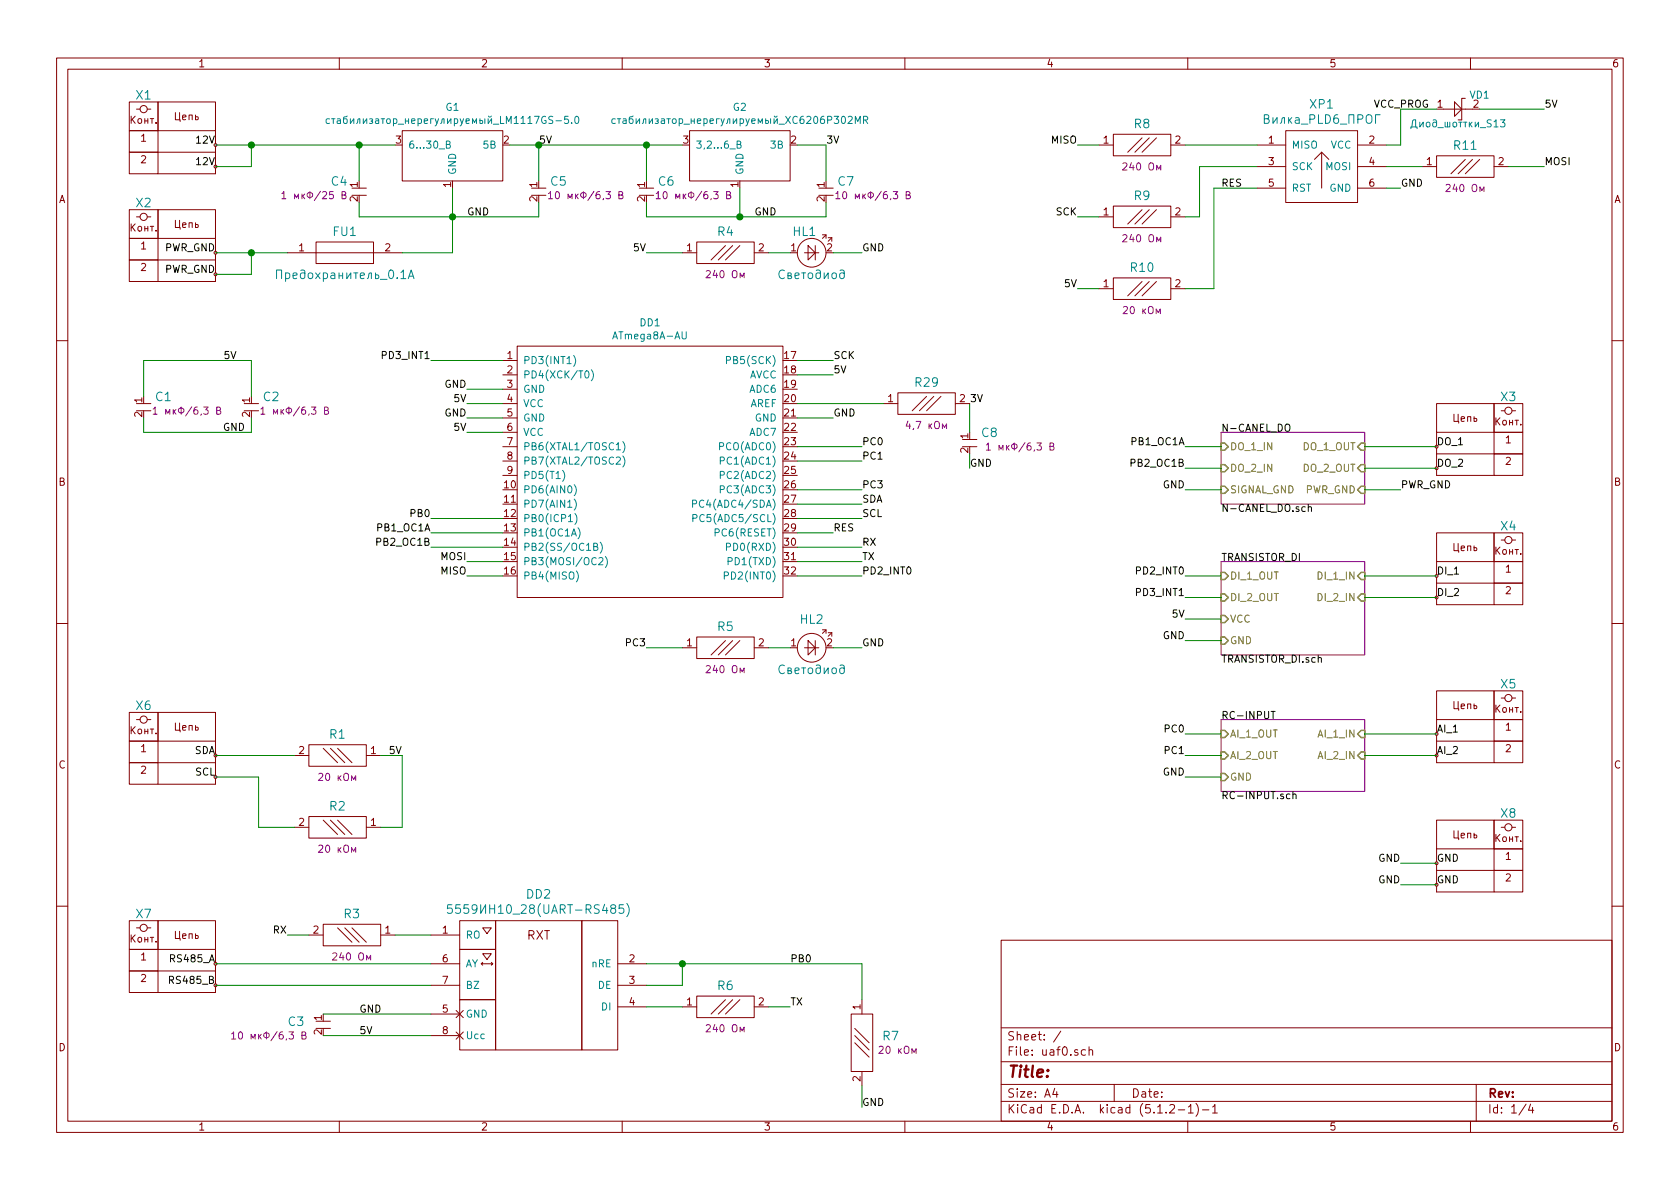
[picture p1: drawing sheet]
<svg xmlns="http://www.w3.org/2000/svg" width="297mm" height="210mm" viewBox="0 0 297 210" stroke-linecap="round" stroke-linejoin="round" font-family="sans-serif">
<g fill="none" stroke="#840000" stroke-width=".18">
<path d="M10 10.3h277v189.9h-277zM12 12.2h273v186.1h-273zM22.9 18h5v5.1h-5zM24.1 19.3h.7M26 19.3h.7M27.9 18h10.2v5.1h-10.2zM31 19.9v1.3h.9v.3M31.7 19.9v1.3M60 10.3v1.9M110 10.3v1.9M160 10.3v1.9M210 10.3v1.9"/>
<path d="M255.3 19.3h5M257.2 18l1.2 1.3-1.2 1.3zM259.1 17.4h-.7v3.8M260 10.3v1.9M22.9 26.9h5v3.8h-5zM22.9 23.1h5v3.8h-5zM22.9 37.1h5v5.1h-5zM23.2 20.5v1.3M23.2 39.6v1.3M23.4 21.1l.5 .7M23.9 20.5l-.7 .8M23.9 39.6l-.7 .7"/>
<path d="M24.1 38.3h.7M24.5 21h.3l.2 .1-.1 .7h-.3l-.2-.2zM25.6 21.4h.5M25.6 21v.8M26 38.3h.7M26.1 21v.8M26.6 21h.6M26.9 21v.8M27.6 21.7v.1M27.9 37.1h10.2v5.1h-10.2zM27.9 26.9h10.2M31 39v1.2h.9v.3"/>
<path d="M31.7 39v1.2M32.3 20.7l.6-.1-.1-.2-.3-.1-.2 .2v.6h.5M32.3 39.8l.6-.1-.1-.3h-.3l-.2 .2v.6h.5M33.4 21.2v-.9h.6v.9M34.6 20.3v.9l.4-.1v-.4l-.4-.1M34.6 39.4v.8h.4v-.5h-.4M38.1 29.7v1h-10.2M38.1 23.1v2.3M38.1 25.9v3.3M62.2 33.3h2.6M62.2 34.5h2.6M71.1 23.1h17.8v8.9h-17.8z"/>
<path d="M94 33.3h2.5M94 34.5h2.5M113 33.3h2.6M113 34.5h2.6M121.9 23.1h17.8v8.9h-17.8zM144.8 33.3h2.5M144.8 34.5h2.5M194.3 38.3h2.5M194.3 25.6h2.5M196.8 23.7h10.2v3.9h-10.2zM196.8 36.4h10.2v3.9h-10.2zM201.9 24.4l-2.5 2.5"/>
<path d="M201.9 37.1l-2.5 2.5M203.2 24.4l-2.5 2.5M203.2 37.1l-2.5 2.5M204.5 24.4l-2.6 2.5M204.5 37.1l-2.6 2.5M207 38.3h2.5M207 25.6h2.5M222.2 25.6h5.1M222.2 29.5h5.1M222.2 33.3h5.1M227.3 23.1h12.7v12.7h-12.7zM233.7 26.9l-1.3 1.3"/>
<path d="M233.7 26.9v6.4M233.7 26.9l1.2 1.3M240 25.6h5.1M240 29.5h5.1M240 33.3h5.1M251.5 29.5h2.5M254 27.6h10.2v3.8h-10.2zM259.1 28.2l-2.6 2.5M260.3 28.2l-2.5 2.5M261.6 28.2l-2.5 2.5M264.2 29.5h2.5M22.9 46h5v3.8h-5z"/>
<path d="M22.9 42.2h5v3.8h-5zM23.4 40.2l.5 .7M24.5 40.1l.3-.1 .2 .2-.1 .6-.3 .1-.2-.3zM25.6 40v.9M25.6 40.4h.5M26.1 40v.9M26.6 40h.6M26.9 40v.9M27.6 40.7v.2M27.9 46h10.2M33.4 40.2v-.8h.6v.8M38.1 42.2v2.2"/>
<path d="M38.1 45v3.3M38.1 48.8v1h-10.2M50.8 44.7h20.3M55.9 42.8h10.1v3.8h-10.1zM120.6 44.7h2.6M123.2 42.8h10.1v3.8h-10.1zM128.3 43.4l-2.6 2.6M129.5 43.4l-2.5 2.6M130.8 43.4l-2.5 2.6M133.3 44.7h2.6M142.2 44.7h2.6M142.9 43.4l1.2 1.3-1.2 1.3z"/>
<path d="M144.1 43.4v2.6M145.4 42.2l.6-.7v.7M145.4 41.5h.6M146.4 42h.7M147.1 42v.7M147.1 42l-.7 .7M194.3 51h2.5M196.8 49.1h10.2v3.9h-10.2zM201.9 49.8l-2.5 2.5M203.2 49.8l-2.5 2.5M204.5 49.8l-2.6 2.5M207 51h2.5"/>
<path d="M10 60.2h2M24.1 71.4h2.6M24.1 72.6h2.6M43.2 71.4h2.5M43.2 72.6h2.5M88.9 63.7h2.5M88.9 66.3h2.5M88.9 68.8h2.5M88.9 71.4h2.5M88.9 73.9h2.5M88.9 76.4h2.5M88.9 79h2.5"/>
<path d="M91.4 61.2h47v44.5h-47zM156.2 71.4h2.5M158.7 69.5h10.2v3.8h-10.2zM163.8 70.1l-2.5 2.5M165.1 70.1l-2.5 2.5M166.4 70.1l-2.6 2.5M168.9 71.4h2.5M170.2 79h2.5M170.2 77.7h2.5M254 71.4h10.2v5h-10.2zM254 76.4v2.3M254 79.2v3.3"/>
<path d="M257.1 73.2v1.3h.8v.3M257.8 73.2v1.3M258.3 74.1l.7-.1-.1-.3h-.4l-.2 .2 .1 .6h.5M259.5 74.5v-.8h.5v.8M260.6 73.7v.8h.5v-.5h-.5M264.2 71.4h5v5h-5zM264.2 76.4h5v3.9h-5zM264.5 73.9v1.3M264.7 74.4l.5 .8M265.2 73.9l-.7 .7M265.4 72.6h.7M265.8 74.4l.3-.1 .2 .1-.1 .7-.3 .1-.2-.3z"/>
<path d="M266.9 74.7h.5M266.9 74.3v.9M267.3 72.6h.7M267.4 74.3v.9M267.9 74.3h.6M268.2 74.3v.9M268.9 75v.2M285 60.2h2M88.9 81.5h2.5M88.9 84.1h2.5M254 94.2h10.2v5.1h-10.2zM254 83.1v1h10.2"/>
<path d="M254 80.3h10.2M254 99.3v2.3M257.1 96.1v1.3h.8v.3M257.8 96.1v1.3M258.3 96.9l.7-.1-.1-.2-.4-.1-.2 .2 .1 .6h.5M259.5 97.4v-.9h.5v.9M260.6 96.5v.9l.5-.1v-.4l-.5-.1M264.2 80.3h5v3.8h-5zM264.2 94.2h5v5.1h-5zM264.2 99.3h5v3.8h-5zM264.5 96.7v1.3M264.7 97.3l.5 .7"/>
<path d="M265.2 96.7l-.7 .8M265.4 95.5h.7M265.8 97.2h.3l.2 .1-.1 .7h-.3l-.2-.2zM266.9 97.2v.8M266.9 97.6h.5M267.3 95.5h.7M267.4 97.2v.8M267.9 97.2h.6M268.2 97.2v.8M268.9 97.9v.1M10 110.3h2M120.6 114.5h2.6"/>
<path d="M123.2 112.6h10.1v3.9h-10.1zM128.3 113.3l-2.6 2.5M129.5 113.3l-2.5 2.5M130.8 113.3l-2.5 2.5M133.3 114.5h2.6M142.2 114.5h2.6M142.9 113.3l1.2 1.2-1.2 1.3zM144.1 113.3v2.5M145.4 112l.6-.6v.6M145.4 111.4h.6M146.4 111.9h.7M147.1 111.9l-.7 .6"/>
<path d="M147.1 111.9v.6M254 102.1v3.3M254 105.9v1h10.2M254 103.1h10.2M264.2 103.1h5v3.8h-5zM285 110.3h2M22.9 126h5v5.1h-5zM22.9 134.9h5v3.8h-5zM22.9 131.1h5v3.8h-5zM23.2 128.5v1.3M23.4 129.1l.5 .7M23.9 128.5l-.7 .7"/>
<path d="M24.1 127.2h.7M24.5 129l.3-.1 .2 .2-.1 .6-.3 .1-.2-.3zM25.6 128.9v.9M25.6 129.3h.5M26 127.2h.7M26.1 128.9v.9M26.6 128.9h.6M26.9 128.9v.9M27.6 129.6v.2M27.9 126h10.2v5.1h-10.2zM27.9 134.9h10.2M31 127.9v1.2h.9v.3"/>
<path d="M31.7 127.9v1.2M32.3 128.7l.6-.1-.1-.3h-.3l-.2 .2v.6h.5M33.4 129.1v-.8h.6v.8M34.6 128.3v.8h.4v-.5h-.4M38.1 131.1v2.2M38.1 133.9v3.3M38.1 137.7v1h-10.2M52.1 133.6h2.5M54.6 131.7h10.2v3.8h-10.2zM57.1 132.3l2.6 2.6M58.4 132.3l2.6 2.6M59.7 132.3l2.5 2.6"/>
<path d="M64.8 133.6h2.5M254 122.2h10.2v5h-10.2zM254 127.2v2.3M254 130v3.3M254 133.9v1h10.2M254 131.1h10.2M257.1 124v1.3h.8v.3M257.8 124v1.3M258.3 124.9l.7-.1-.1-.3h-.4l-.2 .2 .1 .6h.5M259.5 125.3v-.8h.5v.8M260.6 124.5v.8h.5v-.5h-.5M264.2 122.2h5v5h-5z"/>
<path d="M264.2 131.1h5v3.8h-5zM264.2 127.2h5v3.9h-5zM264.5 124.7v1.3M264.7 125.2l.5 .8M265.2 124.7l-.7 .7M265.4 123.4h.7M265.8 125.2l.3-.1 .2 .1-.1 .7-.3 .1-.2-.3zM266.9 125.1v.9M266.9 125.5h.5M267.3 123.4h.7M267.4 125.1v.9M267.9 125.1h.6"/>
<path d="M268.2 125.1v.9M268.9 125.8v.2M52.1 146.3h2.5M54.6 144.4h10.2v3.8h-10.2zM57.1 145l2.6 2.6M58.4 145l2.6 2.6M59.7 145l2.5 2.6M64.8 146.3h2.5M254 145h10.2v5.1h-10.2zM254 150.1v2.3M254 152.9v3.3M254 156.7v1h10.2"/>
<path d="M254 153.9h10.2M257.1 146.9v1.3h.8v.3M257.8 146.9v1.3M258.3 147.7l.7-.1-.1-.2-.4-.1-.2 .2 .1 .6h.5M259.5 148.2v-.9h.5v.9M260.6 147.3v.9l.5-.1v-.4l-.5-.1M264.2 145h5v5.1h-5zM264.2 153.9h5v3.8h-5zM264.2 150.1h5v3.8h-5zM264.5 147.5v1.3M264.7 148.1l.5 .7M265.2 147.5l-.7 .8"/>
<path d="M265.4 146.3h.7M265.8 148h.3l.2 .1-.1 .7h-.3l-.2-.2zM266.9 148v.8M266.9 148.4h.5M267.3 146.3h.7M267.4 148v.8M267.9 148h.6M268.2 148v.8M268.9 148.7v.1M10 160.2h2M22.9 162.8h5v5.1h-5zM22.9 171.7h5v3.8h-5z"/>
<path d="M22.9 167.9h5v3.8h-5zM23.2 165.3v1.3M23.4 165.9l.5 .7M23.9 165.3l-.7 .8M24.1 164.1h.7M24.5 165.8h.3l.2 .1-.1 .6-.3 .1-.2-.2zM25.6 165.8v.8M25.6 166.2h.5M26 164.1h.7M26.1 165.8v.8M26.6 165.8h.6M26.9 165.8v.8"/>
<path d="M27.6 166.5v.1M27.9 162.8h10.2v5.1h-10.2zM27.9 171.7h10.2M31 164.7v1.3h.9v.3M31.7 164.7v1.3M32.3 165.5l.6-.1-.1-.2-.3-.1-.2 .2v.6h.5M33.4 166v-.9h.6v.9M34.6 165.1v.9l.4-.1v-.4l-.4-.1M38.1 167.9v2.3M38.1 170.7v3.3M38.1 174.5v1h-10.2M54.6 165.3h2.5"/>
<path d="M57.1 163.4h10.2v3.9h-10.2zM59.7 164.1l2.5 2.5M61 164.1l2.5 2.5M62.2 164.1l2.6 2.5M67.3 165.3h2.5M76.2 165.3h5.1M76.2 170.4h5.1M76.2 174.2h5.1M76.2 179.3h5.1M80.6 178.7l1.3 1.3M81.3 176.8h6.3v8.9h-6.3zM81.3 167.9h6.3v8.9h-6.3z"/>
<path d="M81.3 162.8h6.3v5.1h-6.3zM81.9 178.7l-1.3 1.3M85.1 170.4l.2 .3M85.3 168.7h1.6l-.8 1zM85.3 164.1h1.6l-.8 1zM85.3 170.2l-.2 .2h2l-.2 .3M86.9 170.2l.2 .2M87.6 162.8h15.3v22.9h-15.3zM102.9 162.8h6.3v22.9h-6.3zM109.2 170.4h5.1M109.2 174.2h5.1M109.2 178h5.1"/>
<path d="M120.6 178h2.6M123.2 176.1h10.1v3.9h-10.1zM128.3 176.8l-2.6 2.5M129.5 176.8l-2.5 2.5M130.8 176.8l-2.5 2.5M133.3 178h2.6M150.5 179.3h3.8v10.2h-3.8zM152.4 176.8v2.5M177 166.3h108v32h-108zM285 160.2h2M55.9 180.6h2.5M55.9 181.9h2.5"/>
<path d="M60 198.3v1.9M76.2 183.1h5.1M80.6 182.5l1.3 1.3M81.9 182.5l-1.3 1.3M110 198.3v1.9M151.1 181.9l2.6 2.5M151.1 183.1l2.6 2.6M151.1 184.4l2.6 2.5M152.4 189.5v2.5M160 198.3v1.9M177 194.8h108M177 191.8h108"/>
<path d="M177 187.8h108M177 181.8h108M186.5 192.5l-.4 1h1M186.8 193v1M187.6 182.3l-1.3 2M191.9 185.7l-.4-.1-.3 .3 .1 .6 .2 .1 .4-.1M192.6 185.7l.2-.1 .3 .1 .1 .9M192.6 185.1v1.5M197 191.8v3M206.8 195.5l.2-.2h.4l.2 .2 .1 .3-.1 .2-.8 .8h.9M208.3 196.3h1.2M210 198.3v1.9"/>
<path d="M210.1 195.8l.4-.5v1.5M210.1 196.8h.9M211.5 195.1a1.71 1.71 0 0 1 0 2.3M212.6 196.3h1.1M214.4 195.8l.4-.5v1.5M214.4 196.8h.8M260 198.3v1.9M261 191.8v6.5M269.8 195.2l-1.2 2M270.6 195.2l-.3 1.1h.9M271 195.8v1"/>
<circle cx="25.4" cy="19.3" r=".63"/>
<circle cx="25.4" cy="38.3" r=".63"/>
<circle cx="143.5" cy="44.7" r="2.54"/>
<circle cx="266.7" cy="72.6" r=".63"/>
<circle cx="266.7" cy="95.5" r=".63"/>
<circle cx="143.5" cy="114.5" r="2.54"/>
<circle cx="25.4" cy="127.2" r=".63"/>
<circle cx="266.7" cy="123.4" r=".63"/>
<circle cx="266.7" cy="146.3" r=".63"/>
<circle cx="25.4" cy="164.1" r=".63"/>
</g>
<g fill="none" stroke="#008484" stroke-width=".18">
<path d="M58.3 21.1l-.4-.1-.2 .2 .1 .6h.5M58.6 21h.6M58.9 21v.8M59.6 21.1h.5l.1 .7M60.2 21.3l-.4 .1-.2 .1v.3h.6M61.4 20.5l-.5 .2-.2 .2v.7l.3 .2h.3l.1-.2-.1-.5-.4-.1-.2 .1M62 21v.8l.6-.8v.8M63 21.8l.4-.8h.2v.8M64.2 21v.8l.6-.8v.8M65.3 21.1l.4-.1 .2 .2-.2 .2 .2 .2-.1 .2h-.5M65.6 21.4h.1M66.4 21.1h.5l.1 .7"/>
<path d="M67 21.3l-.5 .1-.1 .1v.3h.6M67.4 21h.6M67.7 21v.8M68.5 21.1l.3-.1 .2 .1-.1 .7h-.3l-.2-.2zM69.6 21.1l.3-.1 .3 .2-.1 .6h-.5M69.6 21v1.3M70.4 22h1M71.7 21.4h.5M71.7 21v.8M72.2 21v.8M77.6 26.3h1M78.9 25.5h.6l.1-.2-.1-.2-.6-.2v1.3h.5l.2-.1v-.3l-.3-.3"/>
<path d="M86.2 24.9h-.6l-.1 .6 .3-.1 .4 .1v.6l-.2 .1-.5-.1M87.2 22h1M88.5 20.6v1.2h.6M89.5 21.8v-1.2l.4 .9 .5-.9v1.2M90.9 20.9l.4-.3v1.2M90.9 21.8h.7M92.1 20.9l.4-.3v1.2M92.1 21.8h.7M93.3 20.9l.4-.3v1.2M93.3 21.8h.8M94.5 20.6h.8l-.5 1.2M96.5 20.6a.59 .59 0 0 0-.7 .6 .59 .59 0 0 0 .7 .6v-.5h-.2"/>
<path d="M97.7 20.6h-.4l-.2 .1v.4l.5 .2 .1 .3-.2 .2h-.5M98.3 21.4h1M100.5 20.6h-.6l-.1 .6 .5-.1 .2 .2v.3l-.2 .2-.5-.1M101.1 21.7v.1M101.7 20.7l.2-.1a.69 .69 0 0 1 .5 .6 .69 .69 0 0 1-.5 .6l-.2-.1-.1-.3zM108.8 21.1l-.4-.1-.2 .2 .1 .6h.5M109.1 21h.7M109.4 21v.8M110.2 21.1h.5v.7M110.7 21.3l-.4 .1-.2 .1 .2 .3h.4M111.9 20.5l-.5 .2-.1 .2v.7l.2 .2h.3l.1-.2-.1-.5-.3-.1-.2 .1M112.5 21v.8l.6-.8v.8"/>
<path d="M113.6 21.8l.1-.1 .1-.5 .2-.2h.2v.8M114.8 21v.8l.6-.8v.8M115.8 21.1l.4-.1 .2 .2-.2 .2 .2 .2-.1 .2h-.5M116.1 21.4h.1M116.9 21.1h.5l.1 .7M117.5 21.3l-.4 .1-.2 .1v.3h.6M117.9 21h.6M118.2 21v.8M119 21.1l.3-.1 .3 .2-.2 .6h-.3l-.2-.2zM120.1 21.1l.3-.1 .3 .2-.1 .6h-.5M120.1 21v1.3M120.9 22h1"/>
<path d="M122.2 21.4h.6M122.2 21v.8M129.1 26.3h.9M130.3 25.5h.6l.1-.2-.1-.2-.6-.2v1.3h.5l.2-.1v-.3l-.3-.3M136.3 24.9h.8l-.4 .5 .3 .1v.6l-.2 .1-.5-.1M138.9 20.6l.9 1.2M139.8 20.6l-.9 1.2M141 20.7a.51 .51 0 0 0-.7 0 .51 .51 0 0 0-.1 .6 .46 .46 0 0 0 .2 .5 .46 .46 0 0 0 .6-.1M142 20.6h-.3a.87 .87 0 0 0 0 1.2l.4-.1v-.5l-.4-.1-.2 .2M142.6 20.7l.5-.1 .3 .3-.8 .9h.8M144 20.7l.2-.1a.69 .69 0 0 1 .4 .6 .69 .69 0 0 1-.4 .6l-.3-.2v-.2zM145.7 20.6h-.3a.79 .79 0 0 0-.1 1.2l.4-.1v-.5l-.4-.1-.2 .2"/>
<path d="M146.3 21.2l.7-.1v-.4l-.7-.1v1.2M147.5 20.6h.8l-.4 .5 .3 .1 .1 .4-.3 .2-.5-.1M148.9 20.7l.2-.1a.69 .69 0 0 1 .4 .6 .69 .69 0 0 1-.4 .6l-.2-.1-.1-.3zM150 20.7l.4-.1 .3 .3-.8 .9h.8M151.2 21.8v-1.2l.5 .9 .4-.9v1.2M152.7 21.2l.7-.1v-.4l-.7-.1v1.2M153 21.2l.4 .6M223.5 21l.8-.1v-.3l-.1-.2-.7-.1v1.5h.6l.3-.3a.41 .41 0 0 0-.3-.5M225.1 20.8v1l.7-1v1M226.4 21.8l.2-.2 .1-.6 .2-.2h.2v1M227.8 20.8v1M228 21.2l.4 .6"/>
<path d="M228.4 20.8l-.6 .6M229.7 21.2h-.5a.3 .3 0 0 0-.2 .3 .3 .3 0 0 0 .2 .3l.5-.1M238.5 21.8v-1.5h.9v1.5M240.1 21.1l.7-.1 .2-.2-.1-.4-.2-.1h-.6v1.5M241.6 20.5a.53 .53 0 0 1 .6-.2 .53 .53 0 0 1 .4 .5v.5a.51 .51 0 0 1-.5 .5 .51 .51 0 0 1-.5-.5zM244 20.3h-.8v1.5M249.5 22.8v-.4h1v.4M249.6 22.4l.2-1 .2-.2h.3v1.2M251 21.6v.8l.6-.8v.8M252.2 21.7l.2-.1 .3 .1 .1 .1-.1 .6h-.3l-.2-.1zM253.4 21.3l.3-.1 .3 .2v.8l-.3 .2h-.3l-.1-.2 .1-.5 .4-.1 .2 .1M254.2 22.6h1"/>
<path d="M260.8 21.6v.8l.6-.8v.8M261.7 22.6h1M263.7 21.3l-.5-.1-.2 .1v.4l.6 .2 .1 .3-.3 .2h-.5M264.2 21.5l.3-.3v1.2M264.2 22.4h.7M265.3 21.2h.8l-.4 .5 .3 .1 .1 .4-.3 .2-.5-.1M48.9 49.3v-1.6h.9v1.6M50.5 48.3h.4l.3 .1v.7a.48 .48 0 0 1-.7 .1M50.5 48.3v1.5M51.8 48.8l.7-.2v-.3h-.5l-.2 .2 .1 .7h.6M53.2 47.8l.4-.1 .3 .3-.1 1.1-.2 .2-.3-.1-.2-.2 .1-.6 .2-.1 .5 .1M54.6 48.4l.2-.1 .4 .1 .1 .6-.2 .2-.3 .1-.2-.2z"/>
<path d="M55.8 48.3l.8 1M56.6 48.3l-.8 1M57.2 48.3h.4l.2 .1v.7a.48 .48 0 0 1-.6 .1M57.2 48.3v1.5M63.7 48.8l.7-.2v-.3h-.5l-.2 .2 .1 .7h.6M64.9 49.3l.3-.3v-.5l.3-.2h.2v1M66.4 48.3v1h.4a.35 .35 0 0 0 .2-.4 .35 .35 0 0 0-.2-.3h-.4M67.3 49.4h1.1M68.9 47.9l.2-.2a.82 .82 0 0 1 .6 .7 .82 .82 0 0 1-.3 .8l-.2 .1a.84 .84 0 0 1-.3-1.4zM70.2 49.1v.2M70.9 48.2l.4-.5v1.6M70.9 49.3h.9"/>
<path d="M72.2 49.3l.5-1.6 .5 1.6M72.3 48.8h.8M120.6 58.7v1l.3 .2h.3l.1-.2v-1M138.7 47.9a.63 .63 0 0 0-.8 0 .63 .63 0 0 0-.2 .7 .58 .58 0 0 0 .3 .6 .58 .58 0 0 0 .7-.1M139.3 48.8l.5-.1v-.4h-.5v1h.5l.2-.3-.3-.2M140.6 48.8l.7-.2-.1-.3h-.4l-.2 .2v.7h.6M141.7 48.3h.7M142.1 48.3v1M143 48.4l.2-.1 .4 .1 .1 .6-.2 .2-.3 .1-.2-.2zM144.3 47.8l.5-.1 .3 .3-.1 1.1-.2 .2-.4-.1-.1-.2v-.6l.3-.1 .5 .1M145.7 48.3v1l.7-1v1M147.2 48.4l.2-.1 .4 .1 .1 .6-.1 .2-.4 .1-.2-.2z"/>
<path d="M148.5 47.8l.5-.1 .3 .3-.1 1.1-.2 .2-.4-.1-.1-.2v-.6l.3-.1 .5 .1M101.4 62.9a1.47 1.47 0 0 1 0 1.9M103.5 65.7l.2-.1a.67 .67 0 0 1 .5 .6 .67 .67 0 0 1-.5 .6l-.2-.2-.1-.2zM104.5 65.4a1.4 1.4 0 0 1 0 1.9M109 78.6l.3-.3v1.2M109 79.5h.7M110.1 78.1a1.4 1.4 0 0 1 0 1.9M128.4 63.7l.7-.1v-.4l-.2-.2h-.5v1.3M99.5 83.2a1.4 1.4 0 0 1 0 1.9M101.5 85.7a1.4 1.4 0 0 1 0 1.9M101.5 88.3a1.4 1.4 0 0 1 0 1.9M101.7 90.8a1.47 1.47 0 0 1 0 1.9"/>
<path d="M102.2 93.3a1.4 1.4 0 0 1 0 2M105 96.7l.5-.1 .1-.2v-.2l-.6-.1v1.2h.5l.2-.2v-.2l-.3-.2M105.9 98.7l.5-.1 .2 .4v.2l-.8 .7h.8M106.1 95.9a1.4 1.4 0 0 1 0 1.9M107 98.4a1.47 1.47 0 0 1 0 1.9M109 80.9l.4-.1 .3 .4-.8 .9h.8M110.1 80.6a1.4 1.4 0 0 1 0 2M122.5 89.1l.6-.1v-.4l-.2-.2h-.4v1.3M122.5 91.6h.6l.1-.2v-.3l-.2-.1h-.5v1.2M127.4 81.5l.6-.1v-.5l-.2-.1h-.4v1.3M127.4 84l.6-.1v-.4l-.2-.1h-.4v1.2M127.4 86.6l.6-.1v-.5l-.2-.1h-.4v1.3"/>
<path d="M128.4 96.7l.7-.1v-.4l-.2-.1h-.5v1.2M128.7 99.3l.7-.1v-.5l-.7-.1v1.3M101.9 101a1.47 1.47 0 0 1 0 1.9M128.1 101.8l.6-.1 .1-.1-.1-.3-.2-.2h-.4v1.3M138.7 117.7a.63 .63 0 0 0-.8 0 .63 .63 0 0 0-.2 .8 .58 .58 0 0 0 .3 .5 .58 .58 0 0 0 .7 0M139.3 118.6l.5-.1v-.3l-.5-.1v1h.5l.2-.3-.3-.2M140.6 118.6l.7-.1-.1-.3-.4-.1-.2 .2v.7h.6M141.7 118.1h.7M142.1 118.1v1M143 118.2l.2-.1 .4 .1 .1 .6-.2 .2-.3 .1-.2-.1zM144.3 117.7l.5-.1 .3 .3-.1 1.1-.2 .1-.4-.1-.1-.2v-.6l.3-.1 .5 .1M145.7 118.1v1l.7-1v1"/>
<path d="M147.2 118.2l.2-.1 .4 .1 .1 .6-.1 .2-.4 .1-.2-.1zM148.5 117.7l.5-.1 .3 .3-.1 1.1-.2 .1-.4-.1-.1-.2v-.6l.3-.1 .5 .1M79.9 160h-.7l-.1 .7 .2-.1h.5l.2 .3-.1 .5-.2 .1h-.4l-.2-.1M81.4 160h-.8l-.1 .7 .3-.1h.5l.1 .3v.5l-.3 .1h-.3l-.3-.1M110.2 160h-.7l-.1 .7 .3-.1h.5l.1 .3-.1 .5-.2 .1h-.3l-.3-.1M110.8 159.8a1.78 1.78 0 0 1 0 2.3M108.3 160.6l-.3-.3 .1-.2 .2-.1 .5 .1 .1 .2-.2 .3-.6 .1a.48 .48 0 0 0 0 .7 .48 .48 0 0 0 .7 0 .48 .48 0 0 0-.1-.7l-.1-.1"/>
</g>
<g fill="none" stroke="#840084" stroke-width=".18">
<path d="M49.8 34.2l.4-.3v1.2M49.8 35.1h.7M52.1 35.1v-.8l.3 .7 .4-.7v.8M58.9 33.9h-.6l-.1 .6 .2-.1 .5 .1v.5l-.2 .1-.5-.1M60.5 34.5l.5-.1 .1-.2v-.2l-.6-.1v1.2h.5l.1-.1 .1-.3-.3-.2M97 34.2l.3-.3v1.2M97 35.1h.7M98.3 34l.2-.1a.69 .69 0 0 1 .4 .6 .69 .69 0 0 1-.4 .6l-.2-.1-.1-.3zM106.7 35.1l-.1 .2M107.1 33.9h.8l-.4 .5 .4 .1v.5l-.2 .1-.6-.1M109.4 34.5l.6-.1 .1-.2-.1-.2-.6-.1v1.2h.5l.2-.1 .1-.3-.3-.2M116 34.2l.4-.3v1.2"/>
<path d="M116 35.1h.8M117.3 34l.3-.1a.69 .69 0 0 1 .4 .6 .69 .69 0 0 1-.4 .6l-.3-.1-.1-.3zM125.8 35.1l-.1 .2M126.2 33.9h.8l-.5 .5 .4 .1v.5l-.2 .1-.5-.1M128.5 34.5l.5-.1 .2-.2-.1-.2-.6-.1v1.2h.5l.2-.1v-.3l-.3-.2M147.8 34.2l.3-.3v1.2M147.8 35.1h.7M149.1 34l.2-.1a.69 .69 0 0 1 .4 .6 .69 .69 0 0 1-.4 .6l-.2-.1-.1-.3zM157.5 35.1l-.1 .2M157.9 33.9h.8l-.4 .5 .4 .1v.5l-.2 .1-.6-.1M160.2 34.5l.6-.1 .1-.2-.1-.2-.6-.1v1.2h.5l.2-.1 .1-.3-.3-.2M198.5 28.9l.5-.1 .3 .4-.8 .9h.8"/>
<path d="M203.2 29l.2-.2a.44 .44 0 0 1 .6 .4l-.1 .7-.2 .2-.4-.1a1 1 0 0 1-.1-1zM204.5 30.1v-.9l.4 .7 .3-.7v.9M255.7 32.7l.5-.1 .2 .4-.8 .9h.8M260.3 32.8l.3-.2a.44 .44 0 0 1 .5 .4v.7l-.3 .2-.3-.1a1 1 0 0 1-.2-1zM261.7 33.9v-.9l.3 .7 .4-.7v.9M124.9 48l.4-.2 .3 .4-.8 .9h.8M129.5 48l.3-.2a.44 .44 0 0 1 .5 .5v.6l-.3 .2h-.4a1 1 0 0 1-.1-1.1zM130.9 49.1v-.8l.3 .6 .4-.6v.8M198.5 41.6l.5-.1 .3 .4-.8 .9h.8M198.6 54.3l.5-.1 .2 .4v.2l-.7 .7h.7M199.9 54.3l.2-.1a.67 .67 0 0 1 .5 .6 .67 .67 0 0 1-.5 .7l-.3-.5zM203.1 54.4l.1-.1a.42 .42 0 0 1 .6 .1 .88 .88 0 0 1-.2 1.1l-.4-.1a1.07 1.07 0 0 1-.1-1z"/>
<path d="M203.2 41.7l.2-.2a.44 .44 0 0 1 .6 .4l-.1 .7-.2 .2-.4-.1a1 1 0 0 1-.1-1zM204.4 55.5v-.9l.4 .7 .4-.7v.9M204.5 42.8v-.9l.4 .7 .3-.7v.9M27.1 72.3l.3-.3v1.2M27.1 73.2h.7M29.3 73.2v-.8l.4 .7 .3-.7v.8M35.6 73.2l-.1 .2M36 72h.8l-.4 .5 .4 .1v.5l-.2 .1-.6-.1M38.3 72.6l.6-.1 .1-.2-.1-.2-.6-.1v1.2h.5l.2-.1v-.3l-.3-.2M46.1 72.3l.4-.3v1.2M46.1 73.2h.7M48.4 73.2v-.8l.3 .7 .4-.7v.8"/>
<path d="M54.7 73.2l-.2 .2M55.1 72h.8l-.5 .5 .4 .1v.5l-.2 .1-.5-.1M57.4 72.6l.5-.1 .1-.2v-.2l-.6-.1v1.2h.5l.1-.1 .1-.3-.3-.2M160.5 74.5l-.3 .9h.8M160.8 74.9v.9M161.5 75.7l-.1 .3M165.3 74.7l.2-.2a.45 .45 0 0 1 .6 .4v.5l-.2 .3h-.5a.92 .92 0 0 1-.1-1zM166.6 75.8v-.9l.4 .7 .4-.7v.9M174.4 78.7l.4-.4v1.3M174.4 79.6h.7M176.6 79.6v-.8l.4 .6 .3-.6v.8M182.9 79.5l-.1 .3"/>
<path d="M183.3 78.3h.8l-.4 .5 .4 .1v.6l-.2 .1-.6-.1M185.6 78.9h.6l.1-.2-.1-.2-.6-.2v1.3h.5l.2-.1 .1-.3-.3-.3M215.9 76.4h25.4v12.7h-25.4zM215.9 99.3h25.4v16.5h-25.4zM124.9 117.8l.4-.1 .3 .4-.8 .9h.8M129.5 117.9l.3-.2a.44 .44 0 0 1 .5 .4v.7l-.3 .2-.4-.1a1 1 0 0 1-.1-1zM130.9 119v-.9l.3 .7 .4-.7v.9M56.4 136.9l.4-.2 .3 .4-.1 .2-.7 .7h.8M57.7 136.9l.2-.2a.67 .67 0 0 1 .4 .7 .67 .67 0 0 1-.4 .6l-.3-.5zM60.8 136.9l.2-.1a.42 .42 0 0 1 .6 .1 .88 .88 0 0 1-.3 1.1h-.3a1.07 1.07 0 0 1-.2-1.1zM62.2 138v-.8l.3 .6 .4-.6v.8M215.9 127.2h25.4v12.7h-25.4z"/>
<path d="M56.4 149.6l.4-.2 .3 .4-.1 .2-.7 .7h.8M57.7 149.6l.2-.2a.67 .67 0 0 1 .4 .7 .67 .67 0 0 1-.4 .6l-.3-.5zM60.8 149.6l.2-.1a.42 .42 0 0 1 .6 .1 .88 .88 0 0 1-.3 1.1h-.3a1.07 1.07 0 0 1-.2-1.1zM62.2 150.7v-.8l.3 .6 .4-.6v.8M58.8 168.6l.5-.1 .3 .4-.8 .9h.8M63.5 168.7l.2-.2a.44 .44 0 0 1 .6 .4l-.1 .7-.2 .2-.4-.1a1 1 0 0 1-.1-1zM64.8 169.8v-.9l.4 .7 .3-.7v.9M40.9 182.8l.4-.3v1.2M40.9 183.7h.8M42.3 182.6l.2-.1a.69 .69 0 0 1 .4 .6 .69 .69 0 0 1-.4 .6l-.2-.1-.1-.3zM50.7 183.7l-.1 .2M51.1 182.5h.8l-.4 .5 .3 .1v.5l-.2 .1-.5-.1"/>
<path d="M53.4 183.1l.5-.1 .2-.2-.1-.2-.6-.1v1.2h.5l.2-.1v-.3l-.3-.2M124.9 181.3l.4-.1 .3 .4-.8 .9h.8M129.5 181.4l.3-.2a.44 .44 0 0 1 .5 .4v.7l-.3 .2-.4-.1a1 1 0 0 1-.1-1zM130.9 182.5v-.9l.3 .7 .4-.7v.9M155.4 185.1l.5-.1 .3 .4-.1 .2-.7 .7h.8M156.8 185.1l.1-.1a.67 .67 0 0 1 .5 .6 .67 .67 0 0 1-.5 .7l-.3-.5zM159.9 185.2l.1-.1a.42 .42 0 0 1 .7 .1 .88 .88 0 0 1-.3 1.1l-.4-.1a1.07 1.07 0 0 1-.1-1zM161.2 186.3v-.9l.4 .7 .4-.7v.9"/>
</g>
<g fill="none" stroke="#008400" stroke-width=".18">
<path d="M254 19.3h-6.4v6.3h-2.5M261.6 19.3h11.4M38.1 25.6h31.7M44.4 25.6v3.9h-6.3M63.5 35.8v2.5h31.7v-2.5M63.5 25.6v6.4M80 33.3v11.4h-8.9M90.2 25.6h30.4M95.2 25.6v6.4M114.3 35.8v2.5h31.7v-2.5M114.3 25.6v6.4M130.8 33.3v5"/>
<path d="M141 25.6h5v6.4M190.5 25.6h3.8M190.5 38.3h3.8M209.5 25.6h12.7M222.2 29.5h-10.1v8.8h-2.6M222.2 33.3h-7.6v17.7h-5.1M245.1 29.5h6.4M245.1 33.3h2.5M266.7 29.5h6.3M38.1 44.7h12.7M44.4 44.7v3.8h-6.3M114.3 44.7h6.3"/>
<path d="M135.9 44.7h3.8M147.3 44.7h5.1M190.5 51h3.8M25.4 70.1v-6.4h19v6.4M25.4 73.9v2.5h19v-2.5M76.2 63.7h12.7M82.5 76.4h6.4M82.5 73.9h6.4M82.5 68.8h6.4M82.5 71.4h6.4M141 63.7h6.3M141 66.3h6.3"/>
<path d="M141 73.9h6.3M141 71.4h15.2M141 79h11.4M171.4 71.4v5M209.5 79h6.4M241.3 79h12.7M76.2 96.8h12.7M76.2 94.2h12.7M76.2 91.7h12.7M82.5 99.3h6.4M141 96.8h11.4M141 99.3h11.4"/>
<path d="M141 94.2h6.3M141 91.7h11.4M141 89.1h11.4M141 81.5h11.4M141 86.6h11.4M171.4 80.3v2.5M209.5 82.8h6.4M209.5 86.6h6.4M241.3 82.8h12.7M241.3 86.6h6.3M82.5 101.8h6.4M114.3 114.5h6.3"/>
<path d="M135.9 114.5h3.8M141 101.8h11.4M147.3 114.5h5.1M209.5 101.8h6.4M209.5 105.7h6.4M209.5 113.3h6.4M209.5 109.5h6.4M241.3 101.8h12.7M241.3 105.7h12.7M38.1 137.4h7.6v8.9h6.4M38.1 133.6h14M67.3 133.6h3.8v12.7h-3.8"/>
<path d="M209.5 137.4h6.4M209.5 129.8h6.4M209.5 133.6h6.4M241.3 129.8h12.7M241.3 133.6h12.7M247.6 152.6h6.4M247.6 156.5h6.4M38.1 174.2h38.1M38.1 170.4h38.1M50.8 165.3h3.8M57.1 179.3h19.1M69.8 165.3h6.4"/>
<path d="M114.3 178h6.3M114.3 170.4h38.1v6.4M120.6 170.4v3.8h-6.3M135.9 178h3.8M57.1 183.1h19.1M152.4 192v3.8"/>
</g>
<g fill="#008400" stroke="#008400" stroke-width=".25">
<circle cx="120.7" cy="170.4" r=".51"/>
<circle cx="130.8" cy="38.3" r=".51"/>
<circle cx="80" cy="38.3" r=".51"/>
<circle cx="95.3" cy="25.6" r=".51"/>
<circle cx="114.3" cy="25.6" r=".51"/>
<circle cx="44.5" cy="25.6" r=".51"/>
<circle cx="63.5" cy="25.6" r=".51"/>
<circle cx="44.5" cy="44.7" r=".51"/>
</g>
<g fill="none" stroke="#848400" stroke-width=".25">
<path d="M215.9 78.4h.6l.7 .6-.7 .6h-.6zM240.7 78.4h.6v1.2h-.6l-.7-.6zM215.9 86h.6l.7 .6-.7 .6h-.6zM215.9 82.2h.6l.7 .6-.7 .6h-.6zM240.7 86h.6v1.2h-.6l-.7-.6zM240.7 82.2h.6v1.2h-.6l-.7-.6zM215.9 112.6h.6l.7 .7-.7 .6h-.6zM215.9 105h.6l.7 .7-.7 .6h-.6zM215.9 101.2h.6l.7 .6-.7 .7h-.6zM215.9 108.8h.6l.7 .7-.7 .6h-.6zM240.7 101.2h.6v1.3h-.6l-.7-.7zM240.7 105h.6v1.3h-.6l-.7-.6z"/>
<path d="M215.9 129.2h.6l.7 .6-.7 .6h-.6zM215.9 133h.6l.7 .6-.7 .6h-.6zM215.9 136.8h.6l.7 .6-.7 .6h-.6zM240.7 129.2h.6v1.2h-.6l-.7-.6zM240.7 133h.6v1.2h-.6l-.7-.6z"/>
</g>
<path d="M227.3 75.2l.2-.2a.45 .45 0 0 1 .6 .4v.4l-.2 .4h-.5a.92 .92 0 0 1-.1-1zM231.3 89.7l.2-.1 .3 .1 .1 .7M231.3 89.2v1.2M224.7 125.8h.8M225.1 125.8v1.3M228.6 140v1.2M228.6 140.5l.2-.1 .3 .1 .1 .7" fill="none" stroke="#000" stroke-width=".18"/>
<text font-size="2.8" fill="#840000" x="178" y="190.5">Title:</text>
<g font-size="2.1" fill="#008484">
<text x="24.1" y="17.6">X1</text>
<text x="200.6" y="22.7">R8</text>
<text x="229.8" y="21.9">_PLD6_</text>
<text x="231.7" y="19.2">XP1</text>
<text x="257.1" y="26.5">R11</text>
<text x="58.6" y="32.8">C4</text>
<text x="97.4" y="32.8">C5</text>
<text x="116.5" y="32.8">C6</text>
<text x="148.2" y="32.8">C7</text>
<text x="200.6" y="35.4">R9</text>
<text x="24.1" y="36.6">X2</text>
<text x="59" y="41.7">FU1</text>
<text x="126.9" y="41.7">R4</text>
<text x="140.2" y="41.7">HL1</text>
<text x="58.1" y="49.3">_0.1A</text>
<text x="200" y="48.1">R10</text>
<text x="27.6" y="70.9">C1</text>
<text x="46.6" y="70.9">C2</text>
<text x="161.9" y="68.4">R29</text>
<text x="265.4" y="70.9">X3</text>
<text x="173.6" y="77.3">C8</text>
<text x="265.4" y="93.8">X4</text>
<text x="126.9" y="111.6">R5</text>
<text x="141.5" y="110.3">HL2</text>
<text x="24.1" y="125.5">X6</text>
<text x="265.4" y="121.7">X5</text>
<text x="58.3" y="130.6">R1</text>
<text x="58.3" y="143.3">R2</text>
<text x="265.4" y="144.6">X8</text>
<text x="82.7" y="161.6">555910_28(UART-RS485)</text>
<text x="93.1" y="158.9">DD2</text>
<text x="24.1" y="162.4">X7</text>
<text x="60.9" y="162.4">R3</text>
<text x="126.9" y="175.1">R6</text>
<text x="51" y="181.4">C3</text>
<text x="156.1" y="184">R7</text>
</g>
<g font-size="2.1" fill="#840000">
<text x="93.1" y="166.2">RXT</text>
<text x="178" y="184">Sheet: /</text>
<text x="178" y="186.7">File: uaf0.sch</text>
<text x="178" y="196.9">KiCad E.D.A. kicad (5.1.2-1)-1</text>
<text x="178" y="194.1">Size: A4</text>
<text x="200" y="194.1">Date:</text>
<text x="263" y="194.1">Rev:</text>
<text x="263" y="196.9">Id: 1/4</text>
</g>
<g font-size="1.8" fill="#840000">
<text x="35" y="11.9">1</text>
<text x="85" y="11.9">2</text>
<text x="135" y="11.9">3</text>
<text x="185" y="11.9">4</text>
<text x="235" y="11.9">5</text>
<text x="285" y="11.9">6</text>
<text x="254.2" y="19">1</text>
<text x="260.5" y="19">2</text>
<text x="24.9" y="25.1">1</text>
<text x="24.9" y="28.9">2</text>
<text x="35" y="25.4">12V</text>
<text x="35" y="29.2">12V</text>
<text x="70" y="25.4">3</text>
<text x="89.1" y="25.4">2</text>
<text x="120.8" y="25.4">3</text>
<text x="139.9" y="25.4">2</text>
<text x="195.1" y="25.4">1</text>
<text x="207.8" y="25.4">2</text>
<text x="224.3" y="25.4">1</text>
<text x="224.3" y="29.2">3</text>
<text x="242.1" y="25.4">2</text>
<text x="242.1" y="29.2">4</text>
<text x="252.2" y="29.2">1</text>
<text x="264.9" y="29.2">2</text>
<text x="10.4" y="35.9">A</text>
<text x="63.2" y="35.7" transform="rotate(-90 63.2 35.7)">2</text>
<text x="63.2" y="33.1" transform="rotate(-90 63.2 33.1)">1</text>
<text x="79.8" y="33.1" transform="rotate(-90 79.8 33.1)">1</text>
<text x="95" y="35.7" transform="rotate(-90 95 35.7)">2</text>
<text x="95" y="33.1" transform="rotate(-90 95 33.1)">1</text>
<text x="114" y="35.7" transform="rotate(-90 114 35.7)">2</text>
<text x="114" y="33.1" transform="rotate(-90 114 33.1)">1</text>
<text x="130.6" y="33.1" transform="rotate(-90 130.6 33.1)">1</text>
<text x="145.8" y="35.7" transform="rotate(-90 145.8 35.7)">2</text>
<text x="145.8" y="33.1" transform="rotate(-90 145.8 33.1)">1</text>
<text x="224.3" y="33">5</text>
<text x="242.1" y="33">6</text>
<text x="285.4" y="35.9">A</text>
<text x="195.1" y="38.1">1</text>
<text x="207.8" y="38.1">2</text>
<text x="24.9" y="44.1">1</text>
<text x="24.9" y="47.9">2</text>
<text x="52.9" y="44.4">1</text>
<text x="68.1" y="44.4">2</text>
<text x="121.4" y="44.4">1</text>
<text x="134.1" y="44.4">2</text>
<text x="139.9" y="44.4">1</text>
<text x="146.2" y="44.4">2</text>
<text x="195.1" y="50.8">1</text>
<text x="207.8" y="50.8">2</text>
<text x="89.7" y="63.5">1</text>
<text x="138.7" y="63.5">17</text>
<text x="25.1" y="71.2" transform="rotate(-90 25.1 71.2)">1</text>
<text x="44.2" y="71.2" transform="rotate(-90 44.2 71.2)">1</text>
<text x="89.7" y="66">2</text>
<text x="89.7" y="68.6">3</text>
<text x="89.7" y="71.1">4</text>
<text x="138.7" y="66">18</text>
<text x="138.7" y="68.6">19</text>
<text x="138.7" y="71.1">20</text>
<text x="157" y="71.1">1</text>
<text x="169.7" y="71.1">2</text>
<text x="25.1" y="73.8" transform="rotate(-90 25.1 73.8)">2</text>
<text x="44.2" y="73.8" transform="rotate(-90 44.2 73.8)">2</text>
<text x="89.7" y="73.7">5</text>
<text x="89.7" y="76.2">6</text>
<text x="138.7" y="73.7">21</text>
<text x="138.7" y="76.2">22</text>
<text x="171.2" y="77.6" transform="rotate(-90 171.2 77.6)">1</text>
<text x="89.7" y="78.7">7</text>
<text x="89.7" y="81.3">8</text>
<text x="89.7" y="83.8">9</text>
<text x="138.7" y="78.7">23</text>
<text x="138.7" y="81.3">24</text>
<text x="138.7" y="83.8">25</text>
<text x="171.2" y="80.1" transform="rotate(-90 171.2 80.1)">2</text>
<text x="266.2" y="78.4">1</text>
<text x="266.2" y="82.2">2</text>
<text x="10.4" y="85.9">B</text>
<text x="89.2" y="86.4">10</text>
<text x="89.2" y="88.9">11</text>
<text x="138.7" y="86.4">26</text>
<text x="138.7" y="88.9">27</text>
<text x="285.4" y="85.9">B</text>
<text x="89.2" y="91.4">12</text>
<text x="89.2" y="94">13</text>
<text x="138.7" y="91.4">28</text>
<text x="138.7" y="94">29</text>
<text x="89.2" y="96.5">14</text>
<text x="89.2" y="99.1">15</text>
<text x="89.2" y="101.6">16</text>
<text x="138.7" y="96.5">30</text>
<text x="138.7" y="99.1">31</text>
<text x="138.7" y="101.6">32</text>
<text x="266.2" y="101.3">1</text>
<text x="266.2" y="105.1">2</text>
<text x="121.4" y="114.3">1</text>
<text x="134.1" y="114.3">2</text>
<text x="139.9" y="114.3">1</text>
<text x="146.2" y="114.3">2</text>
<text x="266.2" y="129.2">1</text>
<text x="10.4" y="135.9">C</text>
<text x="24.9" y="133">1</text>
<text x="24.9" y="136.8">2</text>
<text x="52.9" y="133.3">2</text>
<text x="65.6" y="133.3">1</text>
<text x="266.2" y="133">2</text>
<text x="285.4" y="135.9">C</text>
<text x="52.9" y="146">2</text>
<text x="65.6" y="146">1</text>
<text x="266.2" y="152.1">1</text>
<text x="266.2" y="155.9">2</text>
<text x="55.4" y="165.1">2</text>
<text x="68.1" y="165.1">1</text>
<text x="78.3" y="165.1">1</text>
<text x="24.9" y="169.8">1</text>
<text x="24.9" y="173.7">2</text>
<text x="78.3" y="170.2">6</text>
<text x="78.3" y="174">7</text>
<text x="111.3" y="170.2">2</text>
<text x="111.3" y="174">3</text>
<text x="78.3" y="179.1">5</text>
<text x="111.3" y="177.8">4</text>
<text x="121.4" y="177.8">1</text>
<text x="134.1" y="177.8">2</text>
<text x="152.1" y="178.5" transform="rotate(-90 152.1 178.5)">1</text>
<text x="10.4" y="185.9">D</text>
<text x="56.9" y="183" transform="rotate(-90 56.9 183)">2</text>
<text x="56.9" y="180.4" transform="rotate(-90 56.9 180.4)">1</text>
<text x="78.3" y="182.9">8</text>
<text x="285.4" y="185.9">D</text>
<text x="152.1" y="191.2" transform="rotate(-90 152.1 191.2)">2</text>
<text x="35" y="199.9">1</text>
<text x="85" y="199.9">2</text>
<text x="135" y="199.9">3</text>
<text x="185" y="199.9">4</text>
<text x="235" y="199.9">5</text>
<text x="285" y="199.9">6</text>
</g>
<g font-size="1.8" fill="#008484">
<text x="259.9" y="17.4">VD1</text>
<text x="73" y="21.9">__LM1117GS-5.0</text>
<text x="78.8" y="19.6">G1</text>
<text x="123.2" y="21.9">__XC6206P302MR</text>
<text x="129.6" y="19.6">G2</text>
<text x="255.3" y="22.5">__S13</text>
<text x="72.1" y="26.3">6...30_</text>
<text x="86.9" y="26.3">5</text>
<text x="122.9" y="26.3">3,2...6_</text>
<text x="137.7" y="26.3">3</text>
<text x="228.3" y="26.3">MISO</text>
<text x="235.3" y="26.3">VCC</text>
<text x="80.6" y="31" transform="rotate(-90 80.6 31)">GND</text>
<text x="131.4" y="31" transform="rotate(-90 131.4 31)">GND</text>
<text x="228.3" y="30.1">SCK</text>
<text x="228.3" y="33.9">RST</text>
<text x="234.5" y="30.1">MOSI</text>
<text x="235.1" y="33.9">GND</text>
<text x="113.2" y="57.7">DD1</text>
<text x="92.5" y="64.4">PD3(INT1)</text>
<text x="108.8" y="60">ATmega8A-AU</text>
<text x="129.1" y="64.4">PB5(SCK)</text>
<text x="92.5" y="66.9">PD4(XCK/T0)</text>
<text x="92.5" y="69.5">GND</text>
<text x="132.4" y="66.9">AVCC</text>
<text x="132.6" y="69.5">ADC6</text>
<text x="92.5" y="72">VCC</text>
<text x="92.5" y="74.5">GND</text>
<text x="92.5" y="77.1">VCC</text>
<text x="132.6" y="72">AREF</text>
<text x="132.6" y="77.1">ADC7</text>
<text x="133.5" y="74.5">GND</text>
<text x="92.5" y="79.6">PB6(XTAL1/TOSC1)</text>
<text x="92.5" y="82.2">PB7(XTAL2/TOSC2)</text>
<text x="127.6" y="79.6">PCO(ADC0)</text>
<text x="128" y="82.2">PC1(ADC1)</text>
<text x="92.5" y="87.2">PD6(AIN0)</text>
<text x="92.5" y="89.8">PD7(AIN1)</text>
<text x="92.5" y="84.7">PD5(T1)</text>
<text x="123.7" y="89.8">PC4(ADC4/SDA)</text>
<text x="128" y="84.7">PC2(ADC2)</text>
<text x="128" y="87.2">PC3(ADC3)</text>
<text x="92.5" y="92.3">PB0(ICP1)</text>
<text x="92.5" y="94.9">PB1(OC1A)</text>
<text x="124" y="92.3">PC5(ADC5/SCL)</text>
<text x="126.9" y="94.9">PC6(RESET)</text>
<text x="92.5" y="97.4">PB2(SS/OC1B)</text>
<text x="92.5" y="99.9">PB3(MOSI/OC2)</text>
<text x="129.1" y="97.4">PD0(RXD)</text>
<text x="129.3" y="99.9">PD1(TXD)</text>
<text x="92.5" y="102.5">PB4(MISO)</text>
<text x="129" y="102.5">PD2(INT0)</text>
<text x="82.3" y="166">RO</text>
<text x="82.3" y="171.1">AY</text>
<text x="104.7" y="171.1">nRE</text>
<text x="82.3" y="180">GND</text>
<text x="82.3" y="174.9">BZ</text>
<text x="105.7" y="174.9">DE</text>
<text x="106.4" y="178.7">DI</text>
<text x="82.3" y="183.8">Ucc</text>
</g>
<g font-size="1.8">
<text x="242.8" y="19">VCC_PROG</text>
<text x="273" y="19">5V</text>
<text x="95.2" y="25.4">5V</text>
<text x="146" y="25.4">3V</text>
<text x="186" y="25.4">MISO</text>
<text x="273" y="29.2">MOSI</text>
<text x="215.9" y="33">RES</text>
<text x="247.6" y="33">GND</text>
<text x="82.5" y="38.1">GND</text>
<text x="133.3" y="38.1">GND</text>
<text x="186.8" y="38.1">SCK</text>
<text x="29.1" y="44.4">PWR_GND</text>
<text x="112.1" y="44.4">5V</text>
<text x="152.4" y="44.4">GND</text>
<text x="29.1" y="48.3">PWR_GND</text>
<text x="188.3" y="50.8">5V</text>
<text x="39.8" y="63.5">5V</text>
<text x="67.9" y="63.5">PD3_INT1</text>
<text x="147.3" y="63.5">SCK</text>
<text x="78.6" y="68.6">GND</text>
<text x="80.4" y="71.1">5V</text>
<text x="147.3" y="66">5V</text>
<text x="171.4" y="71.1">3V</text>
<text x="39.4" y="76.2">GND</text>
<text x="78.6" y="73.7">GND</text>
<text x="80.4" y="76.2">5V</text>
<text x="147.3" y="73.7">GND</text>
<text x="215.9" y="76.3">N-CANEL_DO</text>
<text x="152.4" y="81.3">PC1</text>
<text x="152.4" y="78.7">PC0</text>
<text x="171.4" y="82.5">GND</text>
<text x="200.2" y="78.7">PB1_OC1A</text>
<text x="200.2" y="82.5">PB2_OC1B</text>
<text x="254" y="78.7">DO_1</text>
<text x="254" y="82.5">DO_2</text>
<text x="152.4" y="88.9">SDA</text>
<text x="152.4" y="86.4">PC3</text>
<text x="205.6" y="86.4">GND</text>
<text x="247.6" y="86.4">PWR_GND</text>
<text x="66.9" y="94">PB1_OC1A</text>
<text x="72.8" y="91.4">PB0</text>
<text x="147.3" y="94">RES</text>
<text x="152.4" y="91.4">SCL</text>
<text x="215.9" y="90.5">N-CANEL_DO.sch</text>
<text x="66.9" y="96.5">PB2_OC1B</text>
<text x="78" y="101.6">MISO</text>
<text x="78" y="99.1">MOSI</text>
<text x="152.4" y="99.1">TX</text>
<text x="152.4" y="96.5">RX</text>
<text x="152.4" y="101.6">PD2_INT0</text>
<text x="201.3" y="101.6">PD2_INT0</text>
<text x="215.9" y="99.2">TRANSISTOR_DI</text>
<text x="254" y="101.6">DI_1</text>
<text x="201.3" y="105.4">PD3_INT1</text>
<text x="254" y="105.4">DI_2</text>
<text x="205.6" y="113">GND</text>
<text x="207.4" y="109.2">5V</text>
<text x="110.9" y="114.3">PC3</text>
<text x="152.4" y="114.3">GND</text>
<text x="215.9" y="117.2">TRANSISTOR_DI.sch</text>
<text x="206.1" y="129.5">PC0</text>
<text x="215.9" y="127.1">RC-INPUT</text>
<text x="254" y="129.5">AI_1</text>
<text x="34.4" y="133.3">SDA</text>
<text x="34.6" y="137.2">SCL</text>
<text x="69" y="133.3">5V</text>
<text x="205.6" y="137.2">GND</text>
<text x="206.1" y="133.3">PC1</text>
<text x="254" y="133.3">AI_2</text>
<text x="215.9" y="141.3">RC-INPUT.sch</text>
<text x="243.7" y="152.4">GND</text>
<text x="254" y="152.4">GND</text>
<text x="243.7" y="156.2">GND</text>
<text x="254" y="156.2">GND</text>
<text x="48.3" y="165.1">RX</text>
<text x="30.4" y="170.2">RS485_A</text>
<text x="30.4" y="174">RS485_B</text>
<text x="139.7" y="170.2">PB0</text>
<text x="63.5" y="179.1">GND</text>
<text x="139.7" y="177.8">TX</text>
<text x="63.5" y="182.9">5V</text>
<text x="152.4" y="195.6">GND</text>
</g>
<g font-size="1.8" fill="#840084">
<text x="53.3" y="35.2">1 /25</text>
<text x="100.6" y="35.2">10 /6,3</text>
<text x="119.7" y="35.2">10 /6,3</text>
<text x="151.4" y="35.2">10 /6,3</text>
<text x="200.2" y="30.1">240</text>
<text x="257.4" y="34">240</text>
<text x="200.2" y="42.8">240</text>
<text x="126.5" y="49.2">240</text>
<text x="200.7" y="55.5">20</text>
<text x="30.6" y="73.3">1 /6,3</text>
<text x="49.7" y="73.3">1 /6,3</text>
<text x="162.4" y="75.9">4,7</text>
<text x="177.9" y="79.7">1 /6,3</text>
<text x="126.5" y="119">240</text>
<text x="58.4" y="138.1">20</text>
<text x="58.4" y="150.8">20</text>
<text x="60.5" y="169.8">240</text>
<text x="44.6" y="183.8">10 /6,3</text>
<text x="126.5" y="182.5">240</text>
<text x="157.5" y="186.4">20</text>
</g>
<g font-size="1.8" fill="#848400">
<text x="217.4" y="79.6">DO_1_IN</text>
<text x="217.4" y="83.4">DO_2_IN</text>
<text x="230.4" y="79.6">DO_1_OUT</text>
<text x="230.4" y="83.4">DO_2_OUT</text>
<text x="217.4" y="87.2">SIGNAL_GND</text>
<text x="230.7" y="87.2">PWR_GND</text>
<text x="217.4" y="106.3">DI_2_OUT</text>
<text x="217.4" y="102.5">DI_1_OUT</text>
<text x="233.3" y="102.5">DI_1_IN</text>
<text x="233.3" y="106.3">DI_2_IN</text>
<text x="217.4" y="113.9">GND</text>
<text x="217.4" y="110.1">VCC</text>
<text x="217.4" y="130.4">AI_1_OUT</text>
<text x="233.3" y="130.4">AI_1_IN</text>
<text x="217.4" y="134.2">AI_2_OUT</text>
<text x="233.3" y="134.2">AI_2_IN</text>
<text x="217.4" y="138">GND</text>
</g>
</svg>
